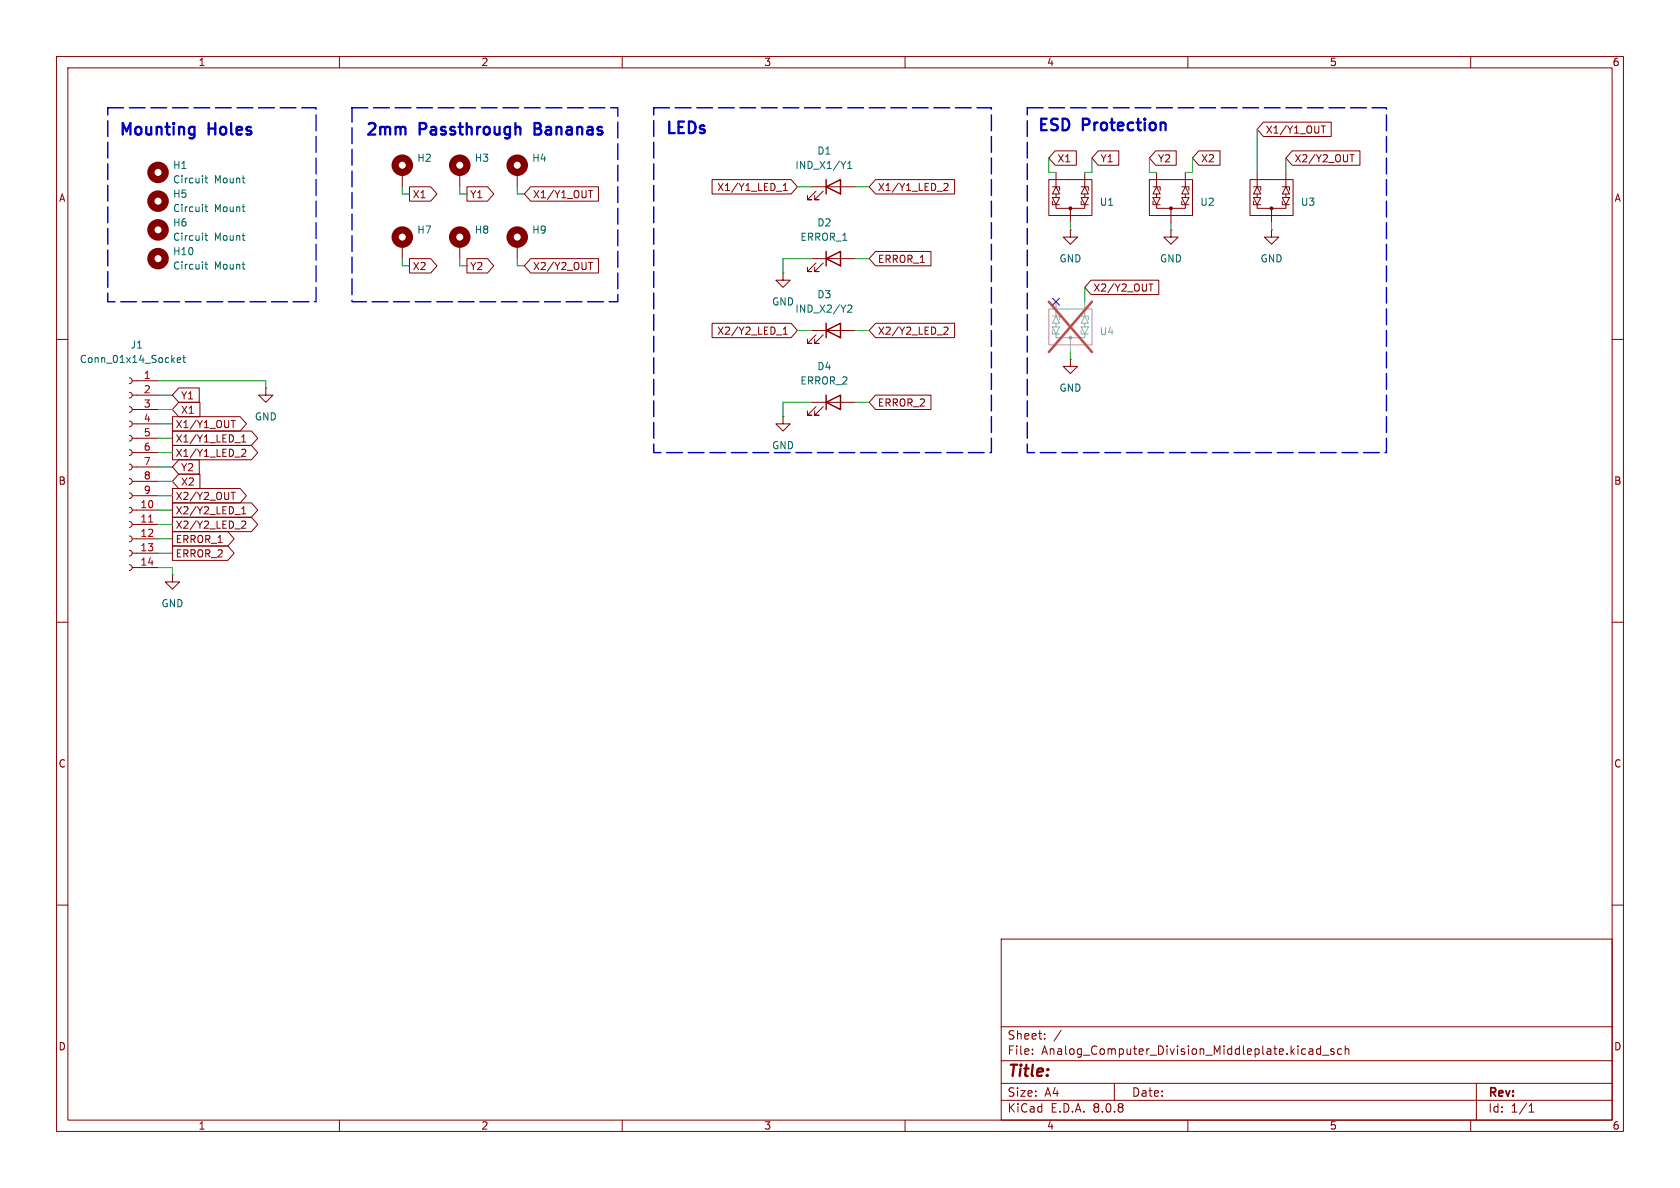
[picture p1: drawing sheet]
<svg xmlns="http://www.w3.org/2000/svg" width="297mm" height="210mm" viewBox="0 0 297 210" stroke-linecap="round" stroke-linejoin="round" font-family="sans-serif">
<g fill="none" stroke="#840000" stroke-width=".18">
<path d="M10 10h277v190h-277zM12 12h273v186h-273zM60 10v2M110 10v2M160 10v2M210 10v2M260 10v2M71.1 30.5v2.5M72.4 33h3.7l1.2 1.3-1.2 1.3h-3.7zM81.3 30.5v2.5M82.5 33h3.7l1.1 1.3-1.1 1.3h-3.7zM91.4 30.5v2.5"/>
<path d="M93.8 33h12v2.6h-12l-1.1-1.3zM104 33.7h.8M104.4 33.7v1.3M125.9 31.7h14l1.1 1.3-1.1 1.3h-14zM137.3 33.8h.9M138.5 33.7h.7M138.5 32.8l.3-.4v1.3M143.5 33h7.6M144.3 33.8l-1.6 1.5h.8h-.8v-.8M145.5 33.8l-1.5 1.5h.8h-.8v-.8M154.8 31.7h14v2.6h-14l-1.1-1.3zM166.9 32.5l.5-.1 .2 .4-.8 .9h.8"/>
<path d="M185.4 31.8h7.6v6.3h-7.6zM186.1 33h1.2v.7M186.1 35.6v.6h1.2M186.1 34.9h1.2l-.6 1.3zM186.5 26.7h3.8v2.5h-3.8l-1.1-1.3zM186.7 33l.6 1.3h-1.2zM186.7 36.2v.6h5.1v-.6M186.7 30.5v2.5M186.7 34.3v.6M189.2 36.8v2.6M191.1 33h1.3v.7M191.1 35.6v.6h1.3"/>
<path d="M191.1 34.9h1.3l-.6 1.3zM191.8 33l.6 1.3h-1.3zM191.8 30.5v2.5M191.8 34.3v.6M194.2 26.7h3.6v2.5h-3.6l-1.2-1.3zM203.2 31.8h7.6v6.3h-7.6zM203.8 33h1.3v.7M203.8 35.6v.6h1.3M203.8 34.9h1.3l-.6 1.3zM204.3 26.7h3.6v2.5h-3.6l-1.1-1.3zM204.5 33l.6 1.3h-1.3zM204.5 36.2v.6h5v-.6"/>
<path d="M204.5 30.5v2.5M204.5 34.3v.6M207 36.8v2.6M208.9 33h1.3v.7M208.9 35.6v.6h1.3M208.9 34.9h1.3l-.7 1.3zM209.5 33l.7 1.3h-1.3zM209.5 30.5v2.5M209.5 34.3v.6M211.9 26.7h3.8v2.5h-3.8l-1.1-1.3zM221 31.8h7.6v6.3h-7.6zM221.6 33h1.3v.7"/>
<path d="M221.6 35.6v.6h1.3M221.6 34.9h1.3l-.7 1.3zM222.2 33l.7 1.3h-1.3zM222.2 36.2v.6h5.1v-.6M222.2 30.5v2.5M222.2 34.3v.6M223.4 21.6h11.9v2.5h-11.9l-1.2-1.2zM224.8 36.8v2.6M226.7 33h1.3v.7M226.7 35.6v.6h1.3M226.7 34.9h1.3l-.7 1.3zM227.3 33l.7 1.3h-1.3z"/>
<path d="M227.3 30.5v2.5M227.3 34.3v.6M228.4 26.7h12v2.5h-12l-1.1-1.3zM233.6 22.3h.7M233.9 22.3v1.2M238.7 27.3h.7M239 27.3v1.3M71.1 43.2v2.5M72.4 45.7h3.7l1.2 1.3-1.2 1.3h-3.7zM81.3 43.2v2.5M82.5 45.7h3.7l1.1 1.3-1.1 1.3h-3.7zM91.4 43.2v2.5"/>
<path d="M93.8 45.7h12v2.6h-12l-1.1-1.3zM104 46.4h.8M104.4 46.4v1.3M125.9 57.1h14l1.1 1.3-1.1 1.3h-14zM137.3 59.2h.9M138.4 48.3v1.2h1.3l-1.3 1.3-1.2-1.3h1.2M138.4 48.3h.1M138.5 59.1h.7M138.5 58.2l.3-.4v1.3M143.5 45.7h7.6M143.5 58.4h7.6M144.3 46.5l-1.6 1.5h.8h-.8v-.8"/>
<path d="M144.3 59.2l-1.6 1.5h.8h-.8v-.8M145.5 46.5l-1.5 1.5h.8h-.8v-.8M145.5 59.2l-1.5 1.5h.8h-.8v-.8M154.8 57.1h14v2.6h-14l-1.1-1.3zM154.8 44.4h9.8v2.6h-9.8l-1.1-1.3zM166.9 57.9l.5-.1 .2 .4-.8 .9h.8M189.2 40.6v1.3h1.3l-1.3 1.3-1.2-1.3h1.2M189.2 40.6h.1M192.9 49.5h12v2.6h-12l-1.1-1.3zM203.1 50.2h.7M203.5 50.2v1.3M207 40.6v1.3h1.3l-1.3 1.3-1.3-1.3h1.3"/>
<path d="M207 40.6h.1M224.8 40.6v1.3h1.3l-1.3 1.3-1.3-1.3h1.3M224.8 40.6h.1M10 60h2M22.9 79.5l.3 .2 .2 .3-.2 .4-.3 .1M22.9 77l.3 .1 .2 .4-.2 .3-.3 .2M22.9 74.4l.3 .2 .2 .3-.2 .4-.3 .1M22.9 71.9l.3 .1 .2 .4-.2 .3-.3 .2M22.9 69.3l.3 .2 .2 .4-.2 .3-.3 .2M22.9 66.8l.3 .2 .2 .3-.2 .4-.3 .1M23.4 77.5h4.5M23.4 74.9h4.5"/>
<path d="M23.4 72.4h4.5M23.4 69.9h4.5M23.4 67.3h4.5M30.5 76.2h14l1.1 1.3-1.1 1.2h-14zM30.5 73.7h12l1.1 1.2-1.1 1.3h-12zM30.5 78.7h14l1.1 1.3-1.1 1.3h-14zM31.6 71.1h3.7v2.6h-3.7l-1.1-1.3zM31.6 68.6h3.6v2.5h-3.6l-1.1-1.2zM40.9 74.3h.7M41.2 74.3v1.3M41.5 78.3h1M42.7 78.1h.8"/>
<path d="M42.7 77.2l.4-.3v1.2M42.7 79.5l.5-.1 .3 .4-.8 .9h.8M47 68.6v1.3h1.3l-1.3 1.2-1.3-1.2h1.3M47 68.6h.1M138.4 73.7v1.2h1.3l-1.3 1.3-1.2-1.3h1.2M138.4 73.7h.1M143.5 71.1h7.6M144.3 71.9l-1.6 1.5h.8h-.8v-.8M145.5 71.9l-1.5 1.5h.8h-.8v-.8M154.8 69.8h9.8v2.6h-9.8l-1.1-1.3zM189.2 63.5v1.3h1.3l-1.3 1.2-1.2-1.2h1.2M189.2 63.5h.1"/>
<path d="M285 60h2M22.9 99.8l.3 .2 .2 .3-.2 .4-.3 .1M22.9 97.3l.3 .1 .2 .4-.2 .3-.3 .2M22.9 94.7l.3 .2 .2 .4-.2 .3-.3 .2M22.9 92.2l.3 .2 .2 .3-.2 .4-.3 .1M22.9 89.7l.3 .1 .2 .4-.2 .3-.3 .2M22.9 87.1l.3 .2 .2 .3-.2 .4-.3 .1M22.9 84.6l.3 .1 .2 .4-.2 .3-.3 .2M22.9 82l.3 .2 .2 .4-.2 .3-.3 .2M23.4 97.8h4.5M23.4 95.3h4.5M23.4 92.7h4.5"/>
<path d="M23.4 90.2h4.5M23.4 87.6h4.5M23.4 85.1h4.5M23.4 82.6h4.5M23.4 80h4.5M30.5 96.5h9.8l1.1 1.3-1.1 1.3h-9.8zM30.5 94h9.8l1.1 1.3-1.1 1.2h-9.8zM30.5 88.9h14l1.1 1.3-1.1 1.2h-14zM30.5 91.4h14l1.1 1.3-1.1 1.3h-14zM30.5 86.4h12l1.1 1.2-1.1 1.3h-12zM31.6 81.3h3.6v2.5h-3.6l-1.1-1.2zM31.6 83.8h3.7v2.6h-3.7l-1.1-1.3z"/>
<path d="M40.9 87h.7M41.2 87v1.3M41.5 91h1M42.7 89.9l.4-.3v1.2M42.7 90.8h.8M42.7 92.2l.5-.1 .3 .4-.8 .9h.8M10 110h2M23.4 100.3h4.5M30.5 101.6v1.3h1.2l-1.2 1.2-1.3-1.2h1.3M30.5 101.6h.1M285 110h2M10 160h2"/>
<path d="M177 166h108v32h-108zM285 160h2M60 198v2M110 198v2M160 198v2M177 194.5h108M177 191.5h108M177 187.5h108M177 181.5h108M182.5 186.3v.1M182.5 185.5v.1M184.7 183.6v.1"/>
<path d="M184.7 182.8v.1M187.6 182.1l-1.3 2M197 191.5v3M210 198v2M231.6 185.4h.3l.2 .2v.8M232.1 186.3l-.5 .1M232.1 185.8h-.5M233.5 185.5l-.5-.1-.3 .3v.4l.2 .2h.6M233.5 184.9v1.5M233.8 186.5h1.2M235.8 185.5l-.3-.1-.3 .2 .1 .2 .5 .2v.3h-.6M237.2 185.5l-.5-.1-.2 .3v.4l.1 .2h.6"/>
<path d="M237.8 185.5l.2-.1 .4 .1 .1 .9M237.8 184.9v1.5M260 198v2M261 191.5v6.5M270.3 196.6h.9M270.3 195.5l.4-.4v1.5"/>
</g>
<g fill="none" stroke="#840000" stroke-width="1.3">
<circle cx="27.9" cy="30.5" r="1.27"/>
<circle cx="27.9" cy="35.6" r="1.27"/>
<circle cx="71.1" cy="29.2" r="1.27"/>
<circle cx="81.3" cy="29.2" r="1.27"/>
<circle cx="91.4" cy="29.2" r="1.27"/>
<circle cx="27.9" cy="40.6" r="1.27"/>
<circle cx="27.9" cy="45.7" r="1.27"/>
<circle cx="71.1" cy="41.9" r="1.27"/>
<circle cx="81.3" cy="41.9" r="1.27"/>
<circle cx="91.4" cy="41.9" r="1.27"/>
</g>
<path d="M26.3 92.3h.7" fill="none" stroke="#a90000" stroke-width=".18"/>
<g fill="none" stroke="#006464" stroke-width=".18">
<path d="M36.2 31.5h.5M36.2 36.6h.5M36.4 31.1v1l.3 .2M36.4 36.1v1.1l.3 .2M149.9 29.8h.7M149.9 28.9l.3-.4v1.3M36.2 46.7h.5M36.2 41.6h.5M36.4 41.2v1.1l.3 .2M36.4 46.3v1.1l.3 .2M149.9 54l.5-.1 .2 .4-.8 .9h.8M31.3 63.7l.6-.2v-.2l-.4-.1-.2 .2 .1 .6h.5"/>
<path d="M32.3 63.2h.5M32.5 62.8v1.1l.3 .2"/>
</g>
<path d="M146 33l2.6-1.2v2.5zM146 31.8v2.5M146 45.7l2.6-1.2v2.5zM146 58.4l2.6-1.2v2.5zM146 44.5v2.5M146 57.2v2.5M146 71.1l2.6-1.2v2.5zM146 69.9v2.5" fill="none" stroke="#840000" stroke-width=".25"/>
<g fill="#840000" stroke="#840000" stroke-width=".18">
<circle cx="224.8" cy="36.8" r=".25"/>
<circle cx="207" cy="36.8" r=".25"/>
<circle cx="189.2" cy="36.8" r=".25"/>
</g>
<g fill="none" stroke="#9c9b98" stroke-width=".18">
<path d="M185.4 54.6h7.6v6.4h-7.6zM186.1 55.9h1.2v.6M186.1 58.4v.7h1.2M186.1 57.8h1.2l-.6 1.3zM186.7 55.9l.6 1.3h-1.2zM186.7 59.1v.6h5.1v-.6M186.7 53.3v2.6M186.7 57.2v.6M189.2 59.7v2.5M191.1 55.9h1.3v.6M191.1 58.4v.7h1.3M191.1 57.8h1.3l-.6 1.3z"/>
<path d="M191.8 55.9l.6 1.3h-1.3zM191.8 53.3v2.6M191.8 57.2v.6"/>
</g>
<circle cx="189.2" cy="59.7" r=".25" fill="#9c9b98" stroke="#9c9b98" stroke-width=".18"/>
<path d="M185.4 53.3l7.6 8.9M193 53.3l-7.6 8.9" fill="none" stroke="#e65255" stroke-width=".46"/>
<path d="M34.2 22.4l.2 .1M34.4 22.4l-.1 1.9M34.4 23.7l-.2 .1" fill="none" stroke="#0000c2" stroke-width=".41"/>
<path d="M19 19.1h36.9v34.2h-36.9zM62.2 19.1h47v34.2h-47zM115.6 19.1h59.7v60.9h-59.7zM181.6 19.1h63.5v60.9h-63.5z" fill="none" stroke="#0000c2" stroke-width=".25" stroke-dasharray="2.8 1"/>
<g fill="none" stroke="#009600" stroke-width=".18">
<path d="M71.1 33v1.3h1.3M81.3 33v1.3h1.2M91.4 33v1.3h1.3M141 33h2.5M151.1 33h2.6M185.4 27.9v2.6h1.3M189.2 39.4v1.2M193 27.9v2.6h-1.2M203.2 27.9v2.6h1.3M207 39.4v1.2M210.8 27.9v2.6h-1.3M222.2 22.9v7.6"/>
<path d="M224.8 39.4v1.2M227.3 27.9v2.6M71.1 45.7v1.3h1.3M81.3 45.7v1.3h1.2M91.4 45.7v1.3h1.3M141 58.4h2.5M143.5 45.7h-5.1v2.6M151.1 45.7h2.6M151.1 58.4h2.6M191.8 50.8v2.5M27.9 77.5h2.6M27.9 74.9h2.6"/>
<path d="M27.9 67.3h19.1v1.3M27.9 69.9h2.6M27.9 72.4h2.6M143.5 71.1h-5.1v2.6M151.1 71.1h2.6M189.2 62.2v1.3M27.9 80h2.6M27.9 82.6h2.6M27.9 87.6h2.6M27.9 90.2h2.6M27.9 85.1h2.6M27.9 95.3h2.6"/>
<path d="M27.9 92.7h2.6M27.9 97.8h2.6M27.9 100.3h2.6v1.3"/>
</g>
<path d="M186.1 52.7l1.2 1.2M187.3 52.7l-1.2 1.2" fill="none" stroke="#000084" stroke-width=".18"/>
<g font-size="2.8" fill="#0000c2">
<text x="183.2" y="23.7">ESD</text>
<text x="191.4" y="23.7">Protection</text>
<text x="20.8" y="24.5">Mounting</text>
<text x="36.8" y="24.5">Holes</text>
<text x="64.4" y="24.5">2mm</text>
<text x="74.1" y="24.5">Passthrough</text>
<text x="95.2" y="24.5">Bananas</text>
<text x="117.4" y="24.2">LEDs</text>
</g>
<text font-size="2.8" fill="#840000" x="178" y="190.9">Title:</text>
<g font-size="2.1" fill="#840000">
<text x="178" y="184">Sheet:</text>
<text x="178" y="186.7">File:</text>
<text x="184.1" y="186.7">Analog_Computer_Division_Middleplate.kicad_sch</text>
<text x="178" y="196.9">KiCad</text>
<text x="178" y="194.1">Size:</text>
<text x="184.7" y="194.1">A4</text>
<text x="185.7" y="196.9">E.D.A.</text>
<text x="193.3" y="196.9">8.0.8</text>
<text x="200" y="194.1">Date:</text>
<text x="263" y="194.3">Rev:</text>
<text x="263" y="196.9">Id:</text>
<text x="267.1" y="196.9">1/1</text>
</g>
<g font-size="1.8" fill="#840000">
<text x="35" y="11.9">1</text>
<text x="85" y="11.9">2</text>
<text x="135" y="11.9">3</text>
<text x="185" y="11.9">4</text>
<text x="235" y="11.9">5</text>
<text x="285" y="11.9">6</text>
<text x="223.7" y="23.8">X1/Y1_OUT</text>
<text x="186.8" y="28.9">X1</text>
<text x="194.5" y="28.9">Y1</text>
<text x="204.6" y="28.9">Y2</text>
<text x="212.2" y="28.9">X2</text>
<text x="228.8" y="28.9">X2/Y2_OUT</text>
<text x="10.3" y="35.9">A</text>
<text x="72.9" y="35.2">X1</text>
<text x="83" y="35.2">Y1</text>
<text x="94.1" y="35.2">X1/Y1_OUT</text>
<text x="126.7" y="34">X1/Y1_LED_1</text>
<text x="155.1" y="34">X1/Y1_LED_2</text>
<text x="285.3" y="35.9">A</text>
<text x="72.9" y="47.9">X2</text>
<text x="83" y="47.9">Y2</text>
<text x="94.1" y="47.9">X2/Y2_OUT</text>
<text x="155.1" y="46.7">ERROR_1</text>
<text x="193.2" y="51.8">X2/Y2_OUT</text>
<text x="126.7" y="59.4">X2/Y2_LED_1</text>
<text x="155.1" y="59.4">X2/Y2_LED_2</text>
<text x="31.9" y="70.8">Y1</text>
<text x="31" y="75.9">X1/Y1_OUT</text>
<text x="31.9" y="73.3">X1</text>
<text x="155.1" y="72.1">ERROR_2</text>
<text x="31" y="78.4">X1/Y1_LED_1</text>
<text x="31" y="81">X1/Y1_LED_2</text>
<text x="31.9" y="83.5">Y2</text>
<text x="10.3" y="85.9">B</text>
<text x="31" y="88.6">X2/Y2_OUT</text>
<text x="31.9" y="86">X2</text>
<text x="285.3" y="85.9">B</text>
<text x="31" y="91.1">X2/Y2_LED_1</text>
<text x="31" y="93.7">X2/Y2_LED_2</text>
<text x="31" y="98.7">ERROR_2</text>
<text x="31" y="96.2">ERROR_1</text>
<text x="10.3" y="135.9">C</text>
<text x="285.3" y="135.9">C</text>
<text x="10.3" y="185.9">D</text>
<text x="285.3" y="185.9">D</text>
<text x="35" y="199.9">1</text>
<text x="85" y="199.9">2</text>
<text x="135" y="199.9">3</text>
<text x="185" y="199.9">4</text>
<text x="235" y="199.9">5</text>
<text x="285" y="199.9">6</text>
</g>
<g font-size="1.8" fill="#006464">
<text x="73.7" y="28.8">H2</text>
<text x="83.8" y="28.8">H3</text>
<text x="94" y="28.8">H4</text>
<text x="144.4" y="27.5">D1</text>
<text x="30.5" y="30.1">H1</text>
<text x="30.5" y="32.6">Circuit</text>
<text x="30.5" y="35.2">H5</text>
<text x="37.9" y="32.6">Mount</text>
<text x="140.5" y="30.1">IND_X1/Y1</text>
<text x="30.5" y="37.7">Circuit</text>
<text x="30.5" y="40.2">H6</text>
<text x="37.9" y="37.7">Mount</text>
<text x="73.7" y="41.5">H7</text>
<text x="83.8" y="41.5">H8</text>
<text x="94" y="41.5">H9</text>
<text x="144.4" y="40.2">D2</text>
<text x="194.3" y="36.6">U1</text>
<text x="212.1" y="36.6">U2</text>
<text x="229.9" y="36.6">U3</text>
<text x="30.5" y="45.3">H10</text>
<text x="30.5" y="47.9">Circuit</text>
<text x="30.5" y="42.8">Circuit</text>
<text x="37.9" y="47.9">Mount</text>
<text x="37.9" y="42.8">Mount</text>
<text x="141.4" y="42.8">ERROR_1</text>
<text x="187.2" y="46.6">GND</text>
<text x="205" y="46.6">GND</text>
<text x="222.8" y="46.6">GND</text>
<text x="144.4" y="52.9">D3</text>
<text x="136.4" y="54.2">GND</text>
<text x="140.5" y="55.5">IND_X2/Y2</text>
<text x="14" y="64.4">Conn_01x14_Socket</text>
<text x="23" y="61.8">J1</text>
<text x="144.4" y="65.6">D4</text>
<text x="141.4" y="68.2">ERROR_2</text>
<text x="187.2" y="69.4">GND</text>
<text x="45" y="74.5">GND</text>
<text x="136.4" y="79.6">GND</text>
<text x="28.4" y="107.5">GND</text>
</g>
<text font-size="1.8" fill="#939391" x="194.3" y="59.4">U4</text>
<g font-size="1.8" fill="#a90000">
<text x="25.3" y="67.1">1</text>
<text x="25.3" y="69.6">2</text>
<text x="25.3" y="72.1">3</text>
<text x="25.3" y="74.7">4</text>
<text x="25.3" y="77.2">5</text>
<text x="25.3" y="79.8">6</text>
<text x="25.3" y="82.3">7</text>
<text x="24.7" y="89.9">10</text>
<text x="25.3" y="84.8">8</text>
<text x="25.3" y="87.4">9</text>
<text x="24.7" y="92.5">11</text>
<text x="24.7" y="95">12</text>
<text x="24.7" y="97.5">13</text>
<text x="24.7" y="100.1">14</text>
</g>
</svg>
